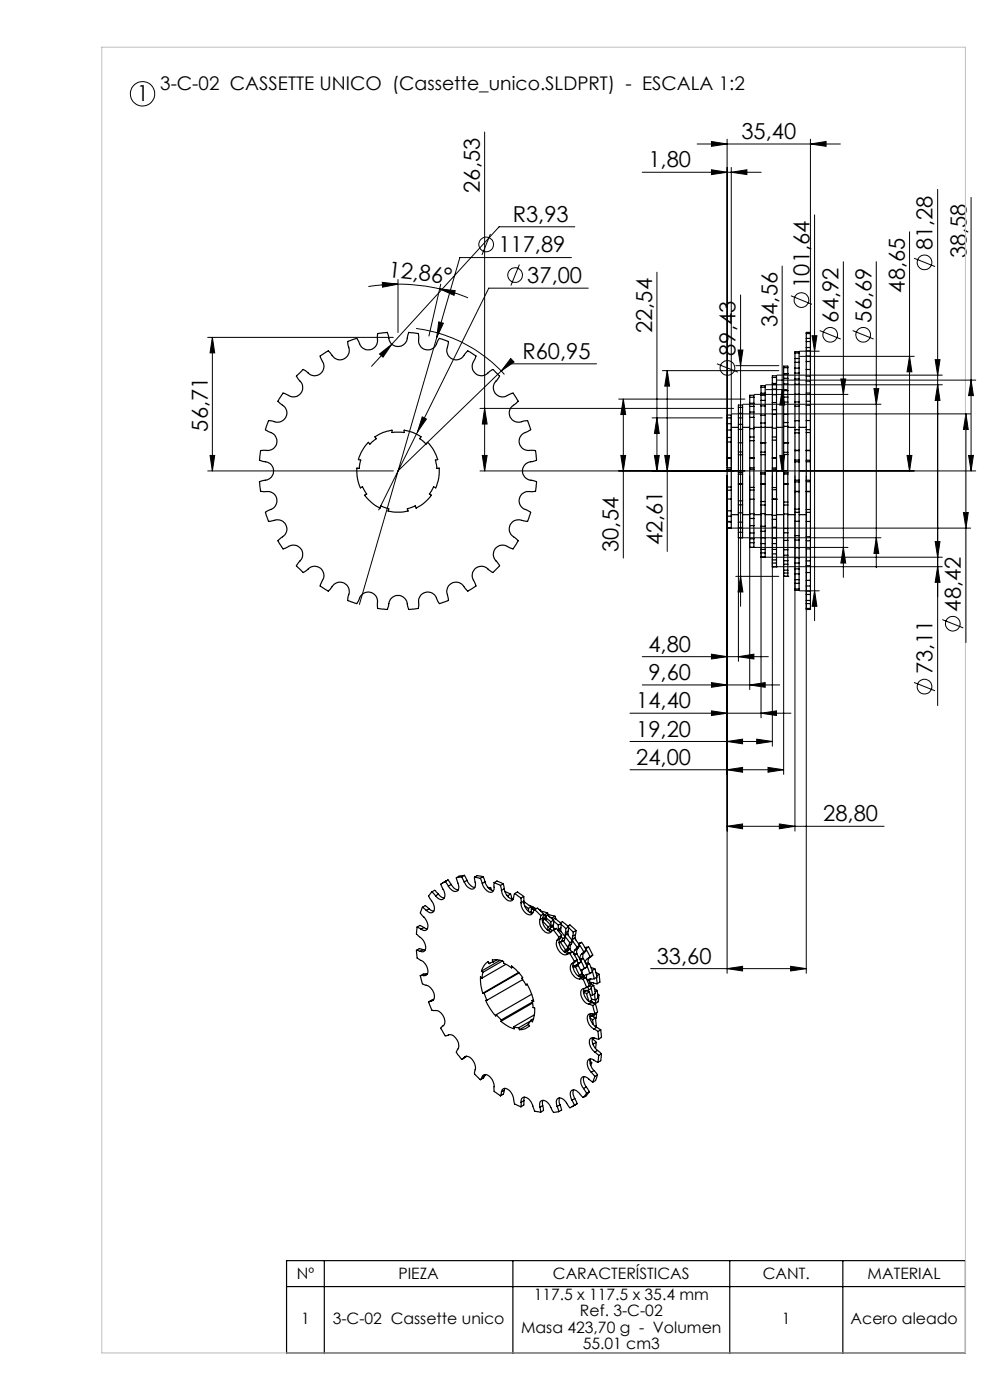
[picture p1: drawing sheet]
<svg xmlns="http://www.w3.org/2000/svg" width="210mm" height="297mm" viewBox="0 0 210 297" stroke-linecap="round" stroke-linejoin="round" font-family="sans-serif">
<g fill="none" stroke="#000" stroke-width=".21">
<path d="M102.8 28v71.9M136.2 36.5h25.3M147.9 30.5h30.4M150.9 30l3.3 .5-3.3 .5zM150.9 36l3.3 .5-3.3 .5zM154.2 29.5v69.4M155.1 36.5l3.3-.5v1zM155.1 35.5v63.4M171.9 30.5l3.3-.5v1zM171.9 29.5v69.4M81.1 59.9l3.3 .4-3.3 .6zM84.4 59.3v11.3"/>
<path d="M104 49.6l-1.8 4.5M110.2 56.1l-1.8 4.5M121.2 54.6h-23.7l-21.3 73.6M121.9 48.1h-16l-27.1 29.6M139.3 57.7v42.2M165.9 56.4v43.5M172.8 45.6v86.1M178.9 55.5v67M185.9 55.5v64.9M192.9 49.2v50.7M193.9 54.8l4.4 1.7M198.9 40.2v109.5"/>
<path d="M206 41.9v58M44.1 71.6h39.3M45 71.6l.5 3.3h-.9zM45 71.6v28.3M80.5 75.1l2.6-2.1-1.9 2.8zM84.4 60.3a42.5 42.5 0 0 1 8.8 1M84.4 60.3l-2.3 .1-4 .4M88.3 69.7a30.6 30.6 0 0 1 18.7 9.7M93.1 68.3l1 .3-1.5 3zM93.2 61.3l3.4 .4-.3 .9zM93.2 61.3l3.8 1 2.3 .9M93.5 60.3l-2.5 11"/>
<path d="M106.3 78.7l-21.9 21.2M108.3 76.1l.7 .7-2.7 1.9zM124.8 61.1h-21.1l-23.4 47.1M126.5 77.2h-18.6l-1.6 1.5M140.5 78.6h24.7M141.5 78.6l.5 3.3h-1zM141.5 78.6v38.4M152.1 77.2l4.4 1.7M156.1 77.6h9.1M156.6 74.3h1l-.5 3.3zM157.1 62.6v66M164.8 79.6h35.1"/>
<path d="M167.8 62.8l4.4 1.8M169.6 74.5h4.2M169.6 75.6h24.3M172.3 71.2h1l-.5 3.3zM173.9 70.1l4.4 1.8M180.9 70.1l4.4 1.8M192.9 75.6l.5 3.3h-1zM198.4 76.3h1l-.5 3.3zM44.1 99.9h39.3M44.6 96.6h.9l-.5 3.3zM89.6 88.4l.9 .5-2 2.7zM101.8 99.9h105.2"/>
<path d="M101.8 86.6h53.8M102.3 96.6h1l-.5 3.3zM102.8 86.6l.5 3.4h-1zM131.2 84.7h26.8M131.7 96.6h1l-.5 3.3zM132.2 84.7l.5 3.2h-1zM132.2 84.7v33.7M138.3 88.6h14.9M138.8 96.6h1l-.5 3.3zM139.3 88.6l.5 3.4h-1zM141 96.6h1l-.5 3.3zM155.2 87.8h50.7"/>
<path d="M157.6 85.8h29.3M160 83.7h19.9M162.4 82.7h4.5M162.4 81.6h37.5M164.8 80.6h42.2M165.4 96.6h1l-.5 3.3zM165.9 82.7l.5 3.2h-1zM178.4 80.4h1l-.5 3.3zM185.4 82.4h1l-.5 3.4zM192.4 96.6h1l-.5 3.3zM198.9 81.6l.5 3.3h-1zM204.9 87.8l.5 3.3h-1z"/>
<path d="M204.9 87.8v48.5M205.5 96.6h1l-.5 3.3zM206 80.6l.5 3.3h-1zM154.2 100.9v105.6M155.2 112h50.7M156.6 100.9v39.4M157.6 114.1h29.3M159 100.9v45.4M160 116.1h19.9M161.4 100.9v51.4M162.4 118.2h37.5M163.8 100.9v57.4"/>
<path d="M166.2 100.9v63.4M168.6 100.9v75.4M171 100.9v105.6M178.9 116.1l.5 3.3h-1zM185.9 114.1l.5 3.3h-1zM198.4 114.9h1l-.5 3.3zM204.4 108.7h1l-.5 3.3zM136.2 139.3h26.8M150.9 138.8l3.3 .5-3.3 .5zM156.1 122.3h9.1M156.6 139.3l3.3-.5v1zM157.1 122.3l.5 3.3h-1z"/>
<path d="M164.8 120.2h35.1M169.6 125.3h4.2M172.8 125.3l.5 3.3h-1zM198.9 120.2l.5 3.3h-1zM199.9 131.4l4.4 1.8M133.6 151.3h34.2M133.6 157.3h30.2M136.2 145.3h29.2M150.9 144.8l3.3 .5-3.3 .5zM150.9 150.8l3.3 .5-3.3 .5zM154.2 157.3l3.3-.5v1zM159 145.3l3.3-.5v1z"/>
<path d="M160.5 156.8l3.3 .5-3.3 .5zM161.4 151.3l3.3-.5v1zM193.9 144.8l4.4 1.7M133.6 163.3h32.6M154.2 163.3l3.3-.5v1zM154.2 175.3l3.3-.5v1zM154.2 175.3h33.3M162.9 162.8l3.3 .5-3.3 .5zM165.3 174.8l3.3 .5-3.3 .5zM138 205.5h33M154.2 205.5l3.3-.5v1zM167.7 205l3.3 .5-3.3 .5z"/>
<circle cx="30.2" cy="19.9" r="2.59"/>
<circle cx="103.1" cy="51.9" r="1.56"/>
<circle cx="109.3" cy="58.4" r="1.56"/>
<circle cx="196.1" cy="55.7" r="1.55"/>
<circle cx="154.3" cy="78.1" r="1.55"/>
<circle cx="170" cy="63.6" r="1.55"/>
<circle cx="176.1" cy="71" r="1.55"/>
<circle cx="183.1" cy="71" r="1.56"/>
<circle cx="202.1" cy="132.3" r="1.55"/>
<circle cx="196.1" cy="145.7" r="1.55"/>
</g>
<g fill="none" stroke="#000" stroke-width=".25">
<path d="M62.9 79.8l1.4-1.4 .8 .5a2.03 2.03 0 0 0 3 .3 2.03 2.03 0 0 0 .1-2.9 .65 .65 0 0 1-.2-.7 .65 .65 0 0 1 .5-.5l.5-.3a.72 .72 0 0 1 .7-.3 .72 .72 0 0 1 .6 .6 2.02 2.02 0 0 0 2.7 1 2.02 2.02 0 0 0 .8-2.8 .7 .7 0 0 1 0-.8 .7 .7 0 0 1 .7-.3l.4-.2a.68 .68 0 0 1 .8-.2 .68 .68 0 0 1 .4 .7 2.03 2.03 0 0 0 2.5 1.7 2.03 2.03 0 0 0 1.4-2.6 .66 .66 0 0 1 .1-.8 .66 .66 0 0 1 .8-.1l1.3-.2 .2 .8a2.04 2.04 0 0 0 2 2.2 2.04 2.04 0 0 0 2.1-2.2 .68 .68 0 0 1 .2-.7 .68 .68 0 0 1 .8 0l.5 .1a.68 .68 0 0 1 .7 .1 .68 .68 0 0 1 .1 .8 2.03 2.03 0 0 0 1.5 2.6 2.03 2.03 0 0 0 2.5-1.7 .66 .66 0 0 1 .4-.7 .66 .66 0 0 1 .7 .2l.5 .2a.67 .67 0 0 1 .7 .3 .67 .67 0 0 1-.1 .8 2.04 2.04 0 0 0 .9 2.8 2.04 2.04 0 0 0 2.8-1.1 .68 .68 0 0 1 .5-.5 .68 .68 0 0 1 .7 .3l.4 .3a.71 .71 0 0 1 .6 .6 .71 .71 0 0 1-.3 .7 2.02 2.02 0 0 0 .4 2.9 2.02 2.02 0 0 0 2.9-.5 .67 .67 0 0 1 .6-.3 .67 .67 0 0 1 .6 .4l.3 .4a.68 .68 0 0 1 .5 .5 .68 .68 0 0 1-.3 .7 2.03 2.03 0 0 0-.5 3 2.03 2.03 0 0 0 3 .2 .67 .67 0 0 1 .7-.3 .67 .67 0 0 1 .5 .6l.2 .5a.72 .72 0 0 1 .3 .7 .72 .72 0 0 1-.6 .6 2.02 2.02 0 0 0-1 2.7 2.02 2.02 0 0 0 2.9 .8l.8-.1 .4 1.2a.68 .68 0 0 1 .2 .7 .68 .68 0 0 1-.6 .5 2.04 2.04 0 0 0-1.7 2.5 2.04 2.04 0 0 0 2.6 1.4 .67 .67 0 0 1 .7 .1 .67 .67 0 0 1 .2 .8v.5a.67 .67 0 0 1 0 .7 .67 .67 0 0 1-.6 .3 2.04 2.04 0 0 0-2.3 2 2.04 2.04 0 0 0 2.3 2 .66 .66 0 0 1 .7 .3 .66 .66 0 0 1-.1 .8l-.1 1.2-.8 .1a2.04 2.04 0 0 0-2.6 1.5 2.04 2.04 0 0 0 1.7 2.5 .68 .68 0 0 1 .6 .4 .68 .68 0 0 1-.2 .7l-.1 .5a.68 .68 0 0 1-.4 .6 .68 .68 0 0 1-.7 0 2.04 2.04 0 0 0-2.9 .9 2.04 2.04 0 0 0 1.1 2.8 .68 .68 0 0 1 .5 .5 .68 .68 0 0 1-.3 .7l-.2 .4a.67 .67 0 0 1-.5 .6 .67 .67 0 0 1-.7-.2 2.03 2.03 0 0 0-3 .2 2.03 2.03 0 0 0 .5 2.9 .67 .67 0 0 1 .3 .7 .67 .67 0 0 1-.5 .6l-.3 .3a.67 .67 0 0 1-.6 .5 .67 .67 0 0 1-.6-.4 2.04 2.04 0 0 0-3-.4 2.04 2.04 0 0 0-.2 3 .65 .65 0 0 1 .2 .7 .65 .65 0 0 1-.6 .4l-.4 .3a.68 .68 0 0 1-.7 .3 .68 .68 0 0 1-.5-.5 2.04 2.04 0 0 0-2.8-1.1 2.04 2.04 0 0 0-.9 2.9 .68 .68 0 0 1 .1 .7 .68 .68 0 0 1-.7 .4l-.5 .1a.72 .72 0 0 1-.8 .1 .72 .72 0 0 1-.4-.7 2.01 2.01 0 0 0-2.5-1.5 2.01 2.01 0 0 0-1.4 2.6v.8l-1.3 .1a.72 .72 0 0 1-.8 0 .72 .72 0 0 1-.3-.8 2.02 2.02 0 0 0-2.1-2.1 2.02 2.02 0 0 0-1.9 2.2 .67 .67 0 0 1-.3 .7 .67 .67 0 0 1-.7 0h-.5a.74 .74 0 0 1-.8-.3 .74 .74 0 0 1-.1-.8 2.01 2.01 0 0 0-1.5-2.5 2.01 2.01 0 0 0-2.4 1.7 .68 .68 0 0 1-.4 .7 .68 .68 0 0 1-.8-.2l-1.2-.4 .1-.8a2.04 2.04 0 0 0-.8-2.9 2.04 2.04 0 0 0-2.8 1.1 .65 .65 0 0 1-.6 .5 .65 .65 0 0 1-.6-.3l-.5-.3a.65 .65 0 0 1-.5-.4 .65 .65 0 0 1 .2-.7 2.01 2.01 0 0 0 0-2.8 2.01 2.01 0 0 0-2.8-.1l-1.1 .8-1.4-1.5 .3-.5a2.08 2.08 0 0 0 .9-2.3 2.08 2.08 0 0 0-1.9-1.6l-.7 .2-.7 .4a.65 .65 0 0 1-.7 .2 .65 .65 0 0 1-.5-.6l-.3-.4a.68 .68 0 0 1-.3-.7 .68 .68 0 0 1 .5-.5 2.04 2.04 0 0 0 1.1-2.8 2.04 2.04 0 0 0-2.8-.9 .67 .67 0 0 1-.8 .1 .67 .67 0 0 1-.3-.7l-.2-.5a.74 .74 0 0 1-.1-.8 .74 .74 0 0 1 .7-.4 2.01 2.01 0 0 0 1.6-2.5 2.01 2.01 0 0 0-2.6-1.4 .68 .68 0 0 1-.7-.1 .68 .68 0 0 1-.2-.7l-.1-.5a.74 .74 0 0 1 .1-.9 .74 .74 0 0 1 .8-.2 2.04 2.04 0 0 0 2-2.2 2.04 2.04 0 0 0-2.3-1.8l-.7-.3 .3-2 .9-.1a2.01 2.01 0 0 0 2.5-1.5 2.01 2.01 0 0 0-1.7-2.4 .68 .68 0 0 1-.6-.5 .68 .68 0 0 1 .1-.7l.2-.4a.7 .7 0 0 1 .3-.7 .7 .7 0 0 1 .8 0 2.03 2.03 0 0 0 2.8-.8 2.03 2.03 0 0 0-1.1-2.8 .68 .68 0 0 1-.5-.6 .68 .68 0 0 1 .3-.6l.3-.5a.71 .71 0 0 1 .6-.6 .71 .71 0 0 1 .7 .3 2.02 2.02 0 0 0 2.9-.3 2.02 2.02 0 0 0-.5-2.9zM166.2 79.3v1M166.2 78v1.3M166.2 78v-.3h.9v.3M166.2 79.3h.9M166.2 79.3h.1M166.2 78h.9M167.1 79.3v1M167.1 78v1.3M167.1 79.3h.1M168.6 79.2v1.2M168.6 78.1v1.1"/>
<path d="M168.6 76.9v1.2M168.6 76.1v.8M168.6 74.9v1.2M168.6 74.9v-.3h.9v.3M168.6 79.2h.9M168.6 78.1h.9M168.6 76.9h.9M168.6 76.1h.9M168.6 74.9h.9M169.5 79.2v1.2M169.5 78.1v1.1M169.5 76.9v1.2"/>
<path d="M169.5 76.1v.8M169.5 74.9v1.2M171 78.4v1.4M171 79.8v1.1M171 76.7v1.7M171 74.4v1.1M171 75.5v1.2M171 73.7v.7M171 72.5v1.2M171 71.8v.7M171 70.8v1M171 70.8v-.3h.9v.3"/>
<path d="M171 79.8h.9M171 78.4h.9M171 76.7h.9M171 74.4h.9M171 75.5h.9M171 73.7h.9M171 72.5h.9M171 71.8h.9M171 70.8h.9M171.9 78.4v1.4M171.9 79.8v1.1M171.9 76.7v1.7"/>
<path d="M171.9 74.4v1.1M171.9 75.5v1.2M171.9 73.7v.7M171.9 72.5v1.2M171.9 71.8v.7M171.9 70.8v1M78.1 93.8l.4 .4 1.3-1.1-.3-.4a8.4 8.4 0 0 1 3.6-1.4v.5h2.6v-.5a8 8 0 0 1 3.6 1.4l-.3 .4 1.4 1.1 .3-.4a8.5 8.5 0 0 1 2.2 3.7l-.5 .1 .3 1.8 .5-.1a8.7 8.7 0 0 1-.8 4.2l-.4-.2-.9 1.5 .4 .3a9.2 9.2 0 0 1-3.2 2.7l-.2-.5-1.7 .6 .2 .5a9.3 9.3 0 0 1-4.3 0l.2-.5-1.7-.6-.2 .5a9.8 9.8 0 0 1-3.3-2.7l.5-.3-.9-1.5-.5 .2a8.7 8.7 0 0 1-.7-4.2l.5 .1 .3-1.8-.5-.1a9 9 0 0 1 2.1-3.7zM154.2 97.2v2M154.2 99.2v.4M154.2 99.6v3.7M154.2 93.8v3.4M154.2 91.2v1.6"/>
<path d="M154.2 92.8v1M154.2 89.9v1.3M154.2 88.6v1.3M154.2 88.6v-.6h.9v.6M154.2 97.2h.9M154.2 99.2h.9M154.2 99.6h.9M154.2 97.2h.1M154.2 93.8h.9M154.2 88.6h.9M154.2 91.2h.9M154.2 92.8h.9"/>
<path d="M154.2 89.9h.9M155.1 97.2v2M155.1 99.2v.4M155.1 99.6v3.7M155.1 93.8v3.4M155.1 91.2v1.6M155.1 92.8v1M155.1 89.9v1.3M155.1 88.6v1.3M155.1 90.7h1.5M155.1 97.2h.1M156.6 95.9v.6"/>
<path d="M156.6 93.9v2M156.6 96.5v3.8M156.6 91.1v2.8M156.6 88.6v1.4M156.6 90v1.1M156.6 87.7v.9M156.6 86.4v1.3M156.6 86.4v-.5h.9v.5M156.6 93.9h.9M156.6 96.5h.9M156.6 95.9h.9M156.6 91.1h.9"/>
<path d="M156.6 88.6h.9M156.6 90h.9M156.6 87.7h.9M156.6 86.4h.9M157.5 95.9v.6M157.5 93.9v2M157.5 96.5v3.8M157.5 91.1v2.8M157.5 88.6v1.4M157.5 90v1.1M157.5 87.7v.9M157.5 86.4v1.3"/>
<path d="M157.5 90.7h1.5M159 97.2v2M159 99.2v.4M159 97.1v.1M159 99.6v3.8M159 93.5v3.6M159 92.7v.8M159 90.9v1.8M159 88.5v2.4M159 87.4v1.1M159 86.2v1.2M159 85.5v.7"/>
<path d="M159 84.3v1.2M159 84.3v-.4h.9v.4M159 97.1h.9M159 97.2h.9M159 99.6h.9M159 92.7h.9M159 99.2h.9M159 84.3h.9M159 93.5h.9M159 90.9h.9M159 88.5h.9M159 87.4h.9"/>
<path d="M159 86.2h.9M159 85.5h.9M159.9 97.2v2M159.9 99.2v.4M159.9 97.1v.1M159.9 99.6v3.8M159.9 93.5v3.6M159.9 92.7v.8M159.9 90.9v1.8M159.9 88.5v2.4M159.9 87.4v1.1M159.9 86.2v1.2"/>
<path d="M159.9 85.5v.7M159.9 84.3v1.2M159.9 90.7h3.9M161.4 93.9v2M161.4 95.9v.5M161.4 93.9h.1M161.4 96.4v3.9M161.4 89.7v4.2M161.4 88.1v1.6M161.4 86.1v2M161.4 83.9v1M161.4 84.9v1.2"/>
<path d="M161.4 83.4v.5M161.4 82.2v1.2M161.4 82.2v-.4h.9v.4M161.4 93.9h.9M161.4 83.4h.9M161.4 95.9h.9M161.4 96.4h.9M161.4 88.1h.9M161.4 89.7h.9M161.4 86.1h.9M161.4 83.9h.9M161.4 84.9h.9"/>
<path d="M161.4 82.2h.9M162.3 93.9v2M162.3 95.9v.5M162.3 93.9h.1M162.3 96.4v3.9M162.3 89.7v4.2M162.3 88.1v1.6M162.3 86.1v2M162.3 83.9v1M162.3 84.9v1.2M162.3 83.4v.5M162.3 82.2v1.2"/>
<path d="M163.8 97.2v2.1M163.8 99.3v.3M163.8 97.1v.1M163.8 99.6v3.8M163.8 92.7v.7M163.8 90.8v1.9M163.8 93.4v3.7M163.8 87.9v2.9M163.8 85.4v1.5M163.8 86.9v1M163.8 83.7v1.7M163.8 82.5v1.2"/>
<path d="M163.8 81.6v.9M163.8 80.1v1.2M163.8 80.1v-.4h.9v.4M163.8 97.1h.9M163.8 99.3h.9M163.8 97.2h.9M163.8 99.6h.9M163.8 93.4h.9M163.8 92.7h.9M163.8 90.8h.9M163.8 87.9h.9M163.8 85.4h.9"/>
<path d="M163.8 86.9h.9M163.8 83.7h.9M163.8 82.5h.9M163.8 81.6h.9M163.8 81.3h.9M163.8 81.3v.3M163.8 80.1h.9M164.7 97.2v2.1M164.7 99.3v.3M164.7 97.1v.1M164.7 99.6v3.8M164.7 92.7v.7"/>
<path d="M164.7 90.8v1.9M164.7 93.4v3.7M164.7 87.9v2.9M164.7 85.4v1.5M164.7 86.9v1M164.7 83.7v1.7M164.7 82.5v1.2M164.7 81.6v.9M164.7 80.1v1.2M164.7 90.7h1.5M164.7 81.3v.3M166.2 93.9v2.1"/>
<path d="M166.2 96v.4M166.2 93.9h.1M166.2 96.4v3.9M166.2 90.4v3.5M166.2 87.9v1.7M166.2 89.6v.8M166.2 85.3v2.6M166.2 84.2v1.1M166.2 82.9v1.3M166.2 81.5v1.4M166.2 80.3v1.2M166.2 93.9h.9"/>
<path d="M166.2 96h.9M166.2 96.4h.9M166.2 85.3h.9M166.2 90.4h.9M166.2 89.6h.9M166.2 87.9h.9M166.2 84.2h.9M166.2 82.9h.9M166.2 81.5h.9M166.2 80.3h.9M167.1 93.9v2.1M167.1 96v.4"/>
<path d="M167.1 93.9h.1M167.1 96.4v3.9M167.1 90.4v3.5M167.1 87.9v1.7M167.1 89.6v.8M167.1 85.3v2.6M167.1 84.2v1.1M167.1 82.9v1.3M167.1 81.5v1.4M167.1 80.3v1.2M167.1 90.7h1.5M168.6 97.6v.4"/>
<path d="M168.6 95.6v2M168.6 95.5v.1M168.6 98v3.9M168.6 89.2v2M168.6 91.2v.6M168.6 91.8v3.7M168.6 86.2v3M168.6 83.6v1.7M168.6 85.3v.9M168.6 81.5v2.1M168.6 80.4v1.1M168.6 95.5h.9"/>
<path d="M168.6 98h.9M168.6 97.6h.9M168.6 95.6h.9M168.6 91.2h.9M168.6 89.2h.9M168.6 91.8h.9M168.6 86.2h.9M168.6 85.3h.9M168.6 83.6h.9M168.6 81.5h.9M168.6 80.4h.9M169.5 97.6v.4"/>
<path d="M169.5 95.6v2M169.5 95.5v.1M169.5 98v3.9M169.5 89.2v2M169.5 91.2v.6M169.5 91.8v3.7M169.5 86.2v3M169.5 83.6v1.7M169.5 85.3v.9M169.5 81.5v2.1M169.5 80.4v1.1M169.5 90.7h1.5"/>
<path d="M171 97.6v.4M171 95.6v2M171 95.5v.1M171 91.2v.6M171 89.2v2M171 98v3.9M171 91.8v3.7M171 86v3.2M171 85.1v.9M171 83.4v1.7M171 80.9v2.5M171 95.5h.9"/>
<path d="M171 98h.9M171 97.6h.9M171 95.6h.9M171 91.8h.9M171 91.2h.9M171 89.2h.9M171 86h.9M171 85.1h.9M171 83.4h.9M171 80.9h.9M171.9 97.6v.4M171.9 95.6v2"/>
<path d="M171.9 95.5v.1M171.9 91.2v.6M171.9 89.2v2M171.9 98v3.9M171.9 91.8v3.7M171.9 86v3.2M171.9 85.1v.9M171.9 83.4v1.7M171.9 80.9v2.5M154.2 104v1.9M154.2 103.3v.7M154.2 105.9v2.5"/>
<path d="M154.2 108.4v1.1M154.2 109.5v1.1M154.2 110.7v1.3M154.2 112h.9M154.2 110.6h.9M154.2 110.6v.1M154.2 105.9h.9M154.2 104h.9M154.2 103.3h.9M154.2 108.4h.9M154.2 109.5h.9M154.2 110.7h.9"/>
<path d="M155.1 104v1.9M155.1 103.3v.7M155.1 105.9v2.5M155.1 108.4v1.1M155.1 109.5v1.1M155.1 110.7v1.3M155.1 109.2h1.5M155.1 110.6v.1M156.6 100.3v.3M156.6 100.6v2.1M156.6 102.7h.1M156.6 102.7v3.6"/>
<path d="M156.6 107.1v1.7M156.6 106.3v.8M156.6 108.8v2M156.6 112v.9M156.6 110.8v1.2M156.6 112.9v1.1M156.6 102.7h.9M156.6 114h.9M156.6 100.3h.9M156.6 100.6h.9M156.6 107.1h.9M156.6 106.3h.9"/>
<path d="M156.6 108.8h.9M156.6 110.8h.9M156.6 112.9h.9M156.6 112h.9M156.6 114v.1M157.5 100.3v.3M157.5 100.6v2.1M157.5 102.7h.1M157.5 102.7v3.6M157.5 107.1v1.7M157.5 106.3v.8M157.5 108.8v2"/>
<path d="M157.5 112v.9M157.5 110.8v1.2M157.5 112.9v1.1M157.5 109.2h1.5M157.5 114v.1M159 104v1.9M159 103.4v.6M159 105.9v3.1M159 109v1M159 110v1.5M159 111.5v1.6M159 113.1v1.2"/>
<path d="M159 114.3v.8M159 115.1v1M159 116.1h.1M159 105.9h.9M159 116.1h.9M159 109h.9M159 103.4h.9M159 104h.9M159 110h.9M159 111.5h.9M159 113.1h.9M159 114.3h.9"/>
<path d="M159 115.1h.9M159.9 104v1.9M159.9 103.4v.6M159.9 105.9v3.1M159.9 109v1M159.9 110v1.5M159.9 111.5v1.6M159.9 113.1v1.2M159.9 114.3v.8M159.9 115.1v1M159.9 116.1h.1M159.9 109.2h1.5"/>
<path d="M161.4 100.3v.3M161.4 100.6v2M161.4 102.6v.1M161.4 102.7v3.7M161.4 106.4v.7M161.4 107.1v1.9M161.4 109v2.7M161.4 112.7v1.4M161.4 111.7v1M161.4 114.1v1.2M161.4 116.6v.7M161.4 115.3v1.3"/>
<path d="M161.4 117.3v.9M161.4 118.2h.9M161.4 102.7h.9M161.4 114.1h.9M161.4 100.3h.9M161.4 100.6h.9M161.4 102.6h.9M161.4 107.1h.9M161.4 106.4h.9M161.4 109h.9M161.4 111.7h.9M161.4 115.3h.9"/>
<path d="M161.4 116.6h.9M161.4 112.7h.9M161.4 117.3h.9M162.3 100.3v.3M162.3 100.6v2M162.3 102.6v.1M162.3 102.7v3.7M162.3 106.4v.7M162.3 107.1v1.9M162.3 109v2.7M162.3 112.7v1.4M162.3 111.7v1"/>
<path d="M162.3 114.1v1.2M162.3 116.6v.7M162.3 115.3v1.3M162.3 117.3v.9M162.3 109.2h1.5M163.8 103.4v.5M163.8 103.9v2M163.8 105.9h.1M163.8 105.9v3.4M163.8 109.3v.9M163.8 110.2v1.7M163.8 111.9v2.3"/>
<path d="M163.8 115.3v1.3M163.8 114.2v1.1M163.8 116.6v.9M163.8 118.8v.6M163.8 117.5v1.3M163.8 119.4v.8M163.8 105.9h.9M163.8 103.4h.9M163.8 103.9h.9M163.8 109.3h.9M163.8 110.2h.9M163.8 111.9h.9"/>
<path d="M163.8 119.4h.9M163.8 114.2h.9M163.8 115.3h.9M163.8 116.6h.9M163.8 117.5h.9M163.8 118.8h.9M164.7 103.4v.5M164.7 103.9v2M164.7 105.9h.1M164.7 105.9v3.4M164.7 109.3v.9M164.7 110.2v1.7"/>
<path d="M164.7 111.9v2.3M164.7 115.3v1.3M164.7 114.2v1.1M164.7 116.6v.9M164.7 118.8v.6M164.7 117.5v1.3M164.7 119.4v.8M164.7 109.2h1.5M166.2 100.3v.3M166.2 100.6v2M166.2 102.6v.1M166.2 106.5v.6"/>
<path d="M166.2 107.1v1.9M166.2 102.7v3.8M166.2 109v3.1M166.2 113v1.6M166.2 112.1v.9M166.2 114.6v2M166.2 116.6v1.2M166.2 117.8v1.2M166.2 119v.7M166.2 119.7v1.3M166.2 102.7h.9M166.2 100.3h.9"/>
<path d="M166.2 100.6h.9M166.2 102.6h.9M166.2 106.5h.9M166.2 107.1h.9M166.2 109h.9M166.2 112.1h.9M166.2 113h.9M166.2 114.6h.9M166.2 116.6h.9M166.2 117.8h.9M166.2 119h.9M166.2 119.7h.9"/>
<path d="M167.1 100.3v.3M167.1 100.6v2M167.1 102.6v.1M167.1 106.5v.6M167.1 107.1v1.9M167.1 102.7v3.8M167.1 109v3.1M167.1 113v1.6M167.1 112.1v.9M167.1 114.6v2M167.1 116.6v1.2M167.1 117.8v1.2"/>
<path d="M167.1 119v.7M167.1 119.7v1.3M167.1 109.2h1.5M168.6 102.2v2M168.6 101.9v.3M168.6 104.2v.1M168.6 108v.7M168.6 108.7v1.9M168.6 104.3v3.7M168.6 110.6v3M168.6 113.6v1M168.6 114.6v1.6"/>
<path d="M168.6 116.2v2.1M168.6 118.3v1.1M168.6 119.4v1.3M168.6 104.3h.9M168.6 104.2h.9M168.6 101.9h.9M168.6 108.7h.9M168.6 102.2h.9M168.6 108h.9M168.6 110.6h.9M168.6 113.6h.9M168.6 114.6h.9"/>
<path d="M168.6 116.2h.9M168.6 118.3h.9M168.6 119.4h.9M169.5 102.2v2M169.5 101.9v.3M169.5 104.2v.1M169.5 108v.7M169.5 108.7v1.9M169.5 104.3v3.7M169.5 110.6v3M169.5 113.6v1M169.5 114.6v1.6"/>
<path d="M169.5 116.2v2.1M169.5 118.3v1.1M169.5 119.4v1.3M169.5 109.2h1.5M171 102.2v2M171 101.9v.3M171 104.2v.1M171 108.7v1.9M171 108.1v.6M171 104.3v3.8M171 110.6v3.3M171 113.9v.8"/>
<path d="M171 114.7v1.7M171 116.4v2.6M171 119v1M171 104.3h.9M171 102.2h.9M171 104.2h.9M171 101.9h.9M171 108.7h.9M171 110.6h.9M171 108.1h.9M171 113.9h.9M171 114.7h.9"/>
<path d="M171 116.4h.9M171 119h.9M171.9 102.2v2M171.9 101.9v.3M171.9 104.2v.1M171.9 108.7v1.9M171.9 108.1v.6M171.9 104.3v3.8M171.9 110.6v3.3M171.9 113.9v.8M171.9 114.7v1.7M171.9 116.4v2.6"/>
<path d="M171.9 119v1M163.8 120.2h.1M163.8 120.2h.9M164.7 120.2h.1M166.2 121v.6M166.2 121.6v.7M166.2 122.3h.1M166.2 122.3h.9M166.2 121.6h.9M166.2 121h.9M167.1 121v.6M167.1 121.6v.7"/>
<path d="M167.1 122.3h.1M168.6 120.7v1M168.6 121.7v1.3M168.6 123v.8M168.6 123.8v1.2M168.6 125v.2h.9v-.2M168.6 120.7h.9M168.6 121.7h.9M168.6 123h.9M168.6 123.8h.9M168.6 125h.9M169.5 120.7v1"/>
<path d="M169.5 121.7v1.3M169.5 123v.8M169.5 123.8v1.2M171 120v1.5M171 121.5v1.6M171 124.3v1.1M171 123.1v1.2M171 125.4v.7M171 127.4v.7M171 126.1v1.3M171 128.1v1M171 129.1v.2h.9v-.2"/>
<path d="M171 120h.9M171 121.5h.9M171 123.1h.9M171 125.4h.9M171 124.3h.9M171 126.1h.9M171 128.1h.9M171 127.4h.9M171 129.1h.9M171.9 120v1.5M171.9 121.5v1.6M171.9 124.3v1.1"/>
<path d="M171.9 123.1v1.2M171.9 125.4v.7M171.9 127.4v.7M171.9 126.1v1.3M171.9 128.1v1M88.5 196.7v.1a1.53 1.53 0 0 0 .9 2.2 2.19 2.19 0 0 1 .6 2.8h-.9M88.5 196.7l.8 .4M88.5 196.7l.6-.4 .8 .5M89.6 192.5l-.2 .4a1.06 1.06 0 0 0 .5 1.7 2.14 2.14 0 0 1 .5 2.7l-.4 .1-.7-.3M89.6 192.5l.8 .6M89.6 192.5l.6-.4 .8 .7M89.9 196.8l.7 .3"/>
<path d="M89.9 196.8l-.6 .3M91 192.8l1 .5M91 192.8l-.6 .3M91.6 189.2l-.3 .3a.69 .69 0 0 0-.1 1.1l.2 .3a2.34 2.34 0 0 1 .5 2.6l-.4 .1h-.4l-.7-.5M91.6 189.2l.8 .8M91.6 189.2l.6-.3 .8 .8M93 189.7l.7 .6 .5 .2M93 189.7l-.6 .3M94.4 187l-.3 .2a.51 .51 0 0 0-.5 .3 .51 .51 0 0 0 .1 .6l.1 .1a2.26 2.26 0 0 1 .3 2.5 1.24 1.24 0 0 1-1.7-.7M94.4 187l.7 1M95 186.7l.7 .9M95 186.7l-1.1 .6"/>
<path d="M95 186.7l-.6 .3M95.7 187.6l.6 .8 .9 .4M95.7 187.6l-.6 .4M96.8 186.2l.2 .8a1.46 1.46 0 0 1-.2 2.1 1.74 1.74 0 0 1-1.7-1.1M97.9 186.1l-1.1 .1M97.9 186.1l.6 1M98.5 185.7l.6 1.1M98.5 185.7l-1.1 .2-.6 .3M98.5 185.7l-.6 .4M99.1 186.8a2.36 2.36 0 0 0 1.6 1.5M99.1 186.8l-.6 .3M100.6 186.1l.1 .7a1.45 1.45 0 0 1-.4 1.8 2.04 2.04 0 0 1-1.8-1.5"/>
<path d="M100.6 186.1l1.3 .2M101.9 186.3l.4 1.1M102.5 186l.4 1.1M102.5 186l-1.3-.2-.6 .3M102.5 186l-.6 .3M102.9 187.1a2.39 2.39 0 0 0 1.8 1.8M102.9 187.1l-.6 .3M103.5 188.2l.6 .1M104.1 188.3l.2 .6M104.1 188.3l-.3 .2M104.8 187.3v.5a.95 .95 0 0 1-.2 1.2 .95 .95 0 0 1-1.3 0l-.6-.7-.4-.9M104.8 187.3l1.4 .6"/>
<path d="M104.8 187.3l.6-.4 1.4 .6M106.2 187.9l.2 1M106.4 188.9a2.52 2.52 0 0 0 1.9 2.2 1.05 1.05 0 0 0 .7-1.1l.1-.4M106.8 187.5l.2 1.1M106.8 187.5l-.6 .4M107 188.6a2.58 2.58 0 0 0 1.8 2.2M107 188.6l-.6 .3M107.1 189.2l1.2 .5M107.5 189.9l.2 .1M107.7 190l.1 .3M108.3 189.7l.2 1M108.3 189.7l-.6 .3"/>
<path d="M108.5 190.6l.4 .1M108.5 190.7h.1M109.1 189.6l1.4 .9M109.1 189.6l.6-.4 1.4 1M110.5 190.5v1M110.5 191.5a2.37 2.37 0 0 0 2.1 2.6l.8-1.1M111.1 190.2v1M111.1 190.2l-.6 .3M111.1 191.2a2.55 2.55 0 0 0 1.9 2.5M111.1 191.6l.2-.2 1.4 1M111.1 191.2l-.6 .3M111.3 192.1l.8 .6"/>
<path d="M112.1 192.7v.7M112.3 192.1l.7 .3M112.7 193.4l.3 .3M112.7 193.4v.3M112.7 192.4v1M112.7 192.4l-.6 .3M112.7 193.4l-.3 .2M112.7 193l.2-.1 .4 .2M113 192.4l.2 .6M113 192.4l-.3 .2M113.1 192.7l.2-.1 .5 .2M113.4 193l1.3 1.2"/>
<path d="M113.4 193l.6-.4 1.3 1.3M114.3 192.9l.3 .1M114.5 195.1a2.38 2.38 0 0 0 2 2.8l.9-.6M114.6 193l.1 .2M114.6 193l-.1 .1M114.7 194.2l-.2 .9M114.8 193.4l1.4 .3M115 195.3l.6-.3 1.2 1.3M115.1 195.4l1.1 1.2M115.1 194.8a2.49 2.49 0 0 0 1.8 2.8M115.1 194.8l-.6 .3M115.1 194.8l.2 .1"/>
<path d="M115.3 194.9v.3M115.3 193.9l-.2 .9M115.3 194.1l.6 .4M115.3 193.9l.3 .1M115.3 193.9l-.6 .3M115.6 194l.1 .4 .4-.2 1.3 1M115.9 194.8l.9 .7M115.9 194.5v.8M115.9 194.5l-.6 .4M116.2 193.7l.2 .6M116.2 193.7l-.6 .3M116.2 196.6l-.1 .7"/>
<path d="M116.3 194.1l1.4 .3M116.6 197.1v.5M116.6 197.1l-.4 .3M116.7 194.6l.4 .1M116.7 197l.4 .5M116.7 196.8l.5-.2 .5 .5M116.8 196.6v.2M116.8 196.3l-.2 .8M116.8 195.5v.8M116.8 196.3l-.6 .3M117.1 194.7l.2 .4 .4-.3 1.3 1.1M117.4 197.3l1.1 1.5"/>
<path d="M117.4 196.2v.6M117.4 196.2l-.6 .3M117.4 195.4l1 .8M117.4 195.2v1M117.4 195.2l-.6 .3M117.7 194.4l.2 .6M117.7 194.4l-.6 .3M118 197l1.1 1.4M118 197l-.7 .4M118 197l-.6 .3M118.2 199.5a2.37 2.37 0 0 0 1.8 3.1l.2-.1M118.4 197.2v.2"/>
<path d="M118.4 197.5l.3-.2 1.2 1.5M118.4 196.2v1M118.5 198.8l-.3 .7M118.8 199.1a2.35 2.35 0 0 0 1.8 3.1l.2-.1M118.8 199.1l-.6 .4M118.9 195.8l.4-.3 1.3 1.1M118.9 199.9l1 1.6M119 196.8v.8M119 196.8l-.6 .4M119 198.7l.3 .4M119 196.1l1 .9M119 195.9v.9"/>
<path d="M119 195.9l-.6 .3M119.1 198.4l-.3 .7M119.1 198.4l-.6 .4M119.3 199.1l-.1 .6M119.5 199.6l-.9 .4 .3-.1M119.5 199.6l1 1.5M119.5 199.6l-.6 .3M119.7 199.5l-.1 .2M119.7 199.5l-.2 .1M119.7 198.5l1.2 1.5M119.9 198.8l-.2 .7M119.9 197.9v.5"/>
<path d="M119.9 198.8l-.6 .3M120 197l-.1 .9M120.3 198.2l1.2 1.4M120.3 198.2l-.6 .3M120.4 196.5l.5-.3 1.3 1.2M120.5 197.6l.1 .9M120.5 197.6l-.6 .3M120.6 196.8l1 .9M120.6 196.6l-.1 1M120.6 196.6l-.6 .4M120.9 200l-.4 .7M121.3 199.4l1.1 1.5"/>
<path d="M121.5 199.6l-.4 .7M121.5 198.6l-.1 .6M121.5 199.6l-.6 .4M121.6 197.7l-.1 .9M121.8 199l1.1 1.6M121.8 199l-.5 .4M122.1 198.3v1.1M122.1 198.3l-.6 .3M122.2 197.4l-.1 .9M122.2 197.4l-.6 .3M123.4 199.9l1 1.6M123.4 199.9l-.7 .3"/>
<path d="M123.4 199.9l-.6 .4M88.3 201.6l.1 .6a1.29 1.29 0 0 0 .5 1.3 2.62 2.62 0 0 1 1.7 3.2l-.3 .2-.4 .1M88.3 201.6l.8 .2M89.1 207l.2 .6a1.26 1.26 0 0 0 .7 1.3 2.43 2.43 0 0 1 2 3.1l-.5 .3M89.7 201.5l.5 .1M89.7 201.5l-.8-.2-.6 .3M89.7 201.5l-.6 .3M89.9 207h-.8M90.5 206.6h-.7l-.7 .4M90.5 206.6l-.6 .4M90.5 206.6l.1 .1M91.5 212.3a.43 .43 0 0 0-.5 .5l.2 .5a1.16 1.16 0 0 0 .8 1.1 2.22 2.22 0 0 1 2.2 3.1l-.4 .2a.58 .58 0 0 0 0 1l.3 .4a.6 .6 0 0 0 .4 .6 .6 .6 0 0 0 .6-.1 2.1 2.1 0 0 1 2.2 2v.6l-.3 .5a.74 .74 0 0 0 .2 1.1l.6 .8a.43 .43 0 0 0 .7-.3"/>
<path d="M92 212.1l-.5 .2M92 212l-.9 .5M102.1 206l.3 .3M102.2 207.5l-.3-.3a9.4 9.4 0 0 0 .5 3.5M102.4 206.3l-.2 1.2M102.7 210.7l.6 1.5M102.7 210.7h-.3M103.3 212.2h-.3a12.2 12.2 0 0 0 2.2 3.3l.1-.2M103.8 204.4l-.3-.4a3.4 3.4 0 0 0-1.4 2M103.9 204.3l-.1 .1M104.6 204.1l-.2-.4a4 4 0 0 1 2.4 .3v.3l1.7 1M104.6 204.1l-.8 .3"/>
<path d="M105.3 215.3l1.1 1.1M105.4 203.6l-.8 .5M106.1 203.7l-4 2.3M106.3 216.7a7.8 7.8 0 0 0 2.8 1.6l-.2-.5M106.4 216.4l-.1 .3M106.6 203.9l-4.2 2.4M107.3 204.6l-5.1 2.9M108.5 205.3v-.4l1.6 1.4 .8 1.1-.2 .1 .9 1.4M108.8 205.2l-.3 .1M108.9 217.8l1.2 .2M110 206.3l-7.6 4.4M110.1 218l.1 .4"/>
<path d="M110.1 206.4l-7.4 4.3M110.9 207.8l-7.6 4.4M111.6 208.9l.2-.1 1 2.2 .4 1.4-.3-.1M111.8 208.8l-.2 .1M112.1 217.3l-1.9 1.1M112.5 216.6l-2.4 1.4M112.6 216.4l-.6 .8 .3 .4a2.69 2.69 0 0 1-2.1 .8M112.8 210.9l-7.5 4.4M112.9 212.3l.2 1.4 .3 .2a7 7 0 0 1-.5 2.9l-.3-.4M112.9 212.6l-6.5 3.8M113 212.8l-6.7 3.9M113.1 212.1l-.2 .2"/>
<path d="M113.2 216.1l-.6 .3M113.3 215.3l-4.4 2.5M119.9 201.5l-.2 .4M120.1 201.8l-.2 .3M120.1 201.8l-.4 .2M120.3 201.7l-.2 .1M120.3 201.7l.3 .5M120.3 201.5h.1M120.5 201.1l-.4 .7M120.5 200.7l-.1 .2M120.5 201.1l-.6 .4M120.8 202.1l-.6 .4"/>
<path d="M120.9 202.3l-.7 .2M120.9 202.3l.9 1.6M120.9 201.4l.4 .6M120.9 201.4l-.7 .2M120.9 201.4l-.6 .3M121.1 200.3l-.2 .7 .1 .5M121.1 200.3l-.6 .4M121.3 204.4a2.12 2.12 0 0 0 1 3.1l.6 .2M121.5 202l.9 1.6M121.5 202l-.7 .1M121.5 202l-.6 .3M121.6 205.2h.5"/>
<path d="M121.8 203.9l-.5 .5M121.9 204.1a2 2 0 0 0 .5 2.7l.4 .4 .7 .1M121.9 204.9h-.4M121.9 204.1l-.6 .3M121.9 204.9l-.3 .2M122 201.5l-.3 .8M122.1 205.2l.8 1.7M122.3 203.7l.4 .7M122.3 202.3l1 1.7M122.3 202.3l-.5 .1M122.3 202.3l-.4 .3M122.4 200.9l-.4 .6"/>
<path d="M122.4 203.6l-.5 .5M122.4 203.6l-.6 .3M122.6 201.2l-.3 .6 .1 .5M122.6 201.2l-.6 .3M122.6 204.5l-.2 .3M122.7 204.8l.8 1.7M122.7 204.8l-.8 .1M122.7 204.4l-.6 .4M122.7 204.8l-.6 .4M122.7 207.1l.5 .1M122.8 200.3h.1M122.8 200.3l1 1.6"/>
<path d="M122.9 206.9l-.2 .1M122.9 207.7h.8M122.9 200.6l-.3 .6M122.9 200.6l-.5 .3M123.1 203.7h.1M123.2 203.7l.8 1.7M123.2 207.2l.1 .1M123.2 206.8l.6 .1M123.3 204l-1.1 .7M123.3 204l-.6 .4M123.3 202.4l-.3 1M123.5 206.5l-.8 .5"/>
<path d="M123.5 206.5v.3M123.5 206.5l-.6 .4M123.5 207.3l.8 .1M123.5 207.3l-.6 .4M123.6 205.7l-.2 .7M123.7 207.7l.7 1.7M123.8 203.3l.8 1.8M123.8 203.3l-.9 .1M123.8 203.3l-.6 .4M123.8 210.6l.6 .2M123.8 210.1l.4 .1M123.8 206.9l.2 .4"/>
<path d="M123.8 201.9l-.5 .5M123.8 206.9l-.6 .3M123.9 209.7a2.47 2.47 0 0 0 1.6 3M123.9 202.1l-.2 .3v.9M123.9 202.1l-.6 .3M124 205.4l-.8 .4M124.1 210.1v.1M124.2 210.2l.8 .2M124.2 210.2l-.4 .2M124.2 204.3h.1M124.2 201.3h.1M124.2 204.3l.8 .1"/>
<path d="M124.2 201.3l1 1.6M124.2 204.3v.1M124.3 207.4l.7 1.7M124.3 207.4l-.6 .3M124.4 201.5l-.5 .6M124.4 201.5l-.6 .4M124.4 209.4l-.4 .3a.97 .97 0 0 0-.8 1.4 2.59 2.59 0 0 0 1.7 1.9M124.4 210.8l.5 1.6M124.4 204.8l.7 1.7M124.4 204.7v.1M124.5 206.7l-.1 .4a.55 .55 0 0 0 .6 .8M124.6 205.1l-.9 .5"/>
<path d="M124.6 205.1l-.6 .3M124.7 209.3l.2 .7M124.8 200.9l.9 1.7M124.8 200.9l-.7 .1M124.8 200.9l-.6 .4M124.9 213l.8 .3M124.9 210l-.9 .1M125 207.9l.5 1.8-.6 .3M125 207.9l-.4 .2M125 210.4l.5 1.8-.5 .3M125 210.4l-.6 .4M125 209.1l-.7 .4"/>
<path d="M125 204.4l.7 1.8M125 203.1l-.2 .4v.9M125 209.1l-.6 .3M125 204.4l-.6 .4M125.1 206.5l-.8 .3-.4 .3M125.1 208.5l.3-.1 1.2 .3M125.2 216l.5 .3M125.2 215.3l.2 .2M125.2 202.9l-.4 .3a1 1 0 0 0-.6 1M125.2 211.1h.5M125.2 208.7l.7 .4M125.2 207.7l-.1 .7"/>
<path d="M125.3 215a2.58 2.58 0 0 0 1.3 2.9M125.3 215.4l.5 .1M125.3 212.3l.3 .2M125.4 205.3l.8 .3M125.4 209.7l.3 1.4M125.4 215.5l.9 .5M125.4 211.9l.8 .2M125.4 215.5l-.3 .1M125.5 212.7l.8 .3M125.5 208.4l-.1 .4M125.5 212.7l-.6 .3M125.6 212.5v.2"/>
<path d="M125.6 212.5l.7 .4M125.6 212.5l-.3 .2M125.7 206.2l-.6 .3M125.7 216.3l.1 1M125.7 206.2l.3 1.4M125.7 206.2h.1M125.7 213.3l.5 1.7M125.7 215.1l.1 .4M125.7 202.6l-1 .7M125.7 202.6l-.5 .3M125.9 212.7v.1M125.9 215.4v.3"/>
<path d="M125.9 209.1l.4 1.6-.6 .4M125.9 209.1l-.5 .3M126 218.3l.8 .5M126 207.6l-.9 .1-.4 .2M126.1 209.8l.6 .3M126.1 210.9l.1 1.2M126.2 215l-.5 .1a.89 .89 0 0 0-1 .2 .89 .89 0 0 0-.1 1 2.72 2.72 0 0 0 1.4 2M126.2 212.9h-.1M126.2 205.6l.4 1.7-.6 .3M126.2 205.6l-.6 .3M126.3 216l.2 1.6-.2 .2M126.3 216l-.6 .3"/>
<path d="M126.3 213l.5 1.7-.6 .3M126.3 213l-.6 .3M126.3 214.9v.3l-.5 .3M126.4 212l-.1 .9M126.4 206.3l.7 .4M126.5 207.4l.1 1.3M126.6 217.9l.8 .6M126.6 214.8l-.1 1.2h-.2M126.6 217.9l-.6 .4M126.7 210.1l.1 1.7-.6 .3M126.7 210.1l-.5 .3M126.8 210.8l.2 .3"/>
<path d="M126.8 218.8l.2 1.6M127 211.1l-.1 1.4-.6 .4M127 211.1l-.2 .1M127.1 206.7l.1 1.6-.6 .4M127.1 206.7l-.5 .3M127.4 218.5l.2 1.6-.6 .3M127.4 218.5l-.6 .3M98.5 224.3a1.23 1.23 0 0 1 1.8 .7 3.7 3.7 0 0 1 .3 2.8l1.3 1.3M98.9 224.1l-.4 .2M99 224.1l-.9 .6M102.3 228.4a.86 .86 0 0 1 1.5-.1 4 4 0 0 1 1 3.2l1.4 1M102.3 228.4l-.4 .7"/>
<path d="M102.9 228.1l-.4 .6-.6 .4M102.9 228.1l-.6 .3M102.9 228v.1M106.4 231.6a.84 .84 0 0 1 .6-.7 .84 .84 0 0 1 .9 .3 5.2 5.2 0 0 1 1.2 3l1.4 .6M106.4 231.6l-.2 .9M107 231.3l-.2 .8-.6 .4M107 231.3l-.6 .3M107.1 230.9l-.1 .4M110.5 233.9a.86 .86 0 0 1 .4-1.1 .86 .86 0 0 1 1.1 .2 5.8 5.8 0 0 1 1.3 2.6l.1 .1 1.3 .2M110.5 233.9v.9M111.1 233.5v1l-.6 .3M111.1 233.5l-.6 .4"/>
<path d="M111.2 232.8l-.1 .7M114.5 234.9l.2 1M114.5 234.9a.9 .9 0 0 1 0-1 .9 .9 0 0 1 .9-.4 3.9 3.9 0 0 1 1.8 2.2l.2 .3 1.1-.2M115.1 234.6l.2 1-.6 .3M115.1 234.6l-.6 .3M115.2 233.4l-.2 .6 .1 .6M118.2 234.7l.3 1.1M118.7 232.9l-.1 .9 .2 .6M118.8 234.4l.3 1.1-.6 .3M118.8 234.4l-.6 .3M121.3 233.4l.5 1.1M121.7 231.2l-.1 1 .3 .8"/>
<path d="M121.8 234.5l-.3 .2a.55 .55 0 0 1-.5 .2 .55 .55 0 0 1-.5-.3l-.1-.3a2.03 2.03 0 0 0-1.9-1.4 1.26 1.26 0 0 0-.3 1.8M121.9 233l.5 1.1M121.9 233l-.6 .4M122.4 234.1l-1 .7M122.4 234.1l-.6 .4M123.7 232.8l-.6-.6a1.51 1.51 0 0 0-1.9-.9 1.79 1.79 0 0 0 .1 2.1M123.8 230.9l.6 1M123.9 228.4a2.03 2.03 0 0 0 .5 2.2M124.4 230.6l.6 1M124.4 230.6l-.6 .3M124.4 231.9l-.7 .9M125 231.6l-.7 .9-.6 .3"/>
<path d="M125 231.6l-.6 .3M125.2 225l.3 .5M125.3 224.6a2.29 2.29 0 0 0 .7 2.5M125.4 227.5l.8 .8M125.5 225.5l-.2 .5M125.5 225.5l-.3 .2M125.7 220.4l.8 .7M125.7 220.4h.1M125.7 221.3l.2 .2M125.7 229.6l-.5-.4a1.41 1.41 0 0 0-1.8-.6 1.91 1.91 0 0 0 .4 2.3M125.7 220.1a2.47 2.47 0 0 0 1.1 2.7M125.9 221.5v.2"/>
<path d="M126 227.1l.8 .9M126 227.1l-.6 .4M126.2 223.2l.8 .7M126.2 228.3l-.5 1.3M126.5 221.1l-.2 1.3M126.5 221.1l-.6 .4M126.8 222.8l.8 .8M126.8 228l-.5 1.2-.6 .4M126.8 222.8l-.6 .4M126.8 228l-.6 .3M126.8 225.4l-.5-.3a1.04 1.04 0 0 0-1.6-.1 2.49 2.49 0 0 0 .7 2.5M127 220.4l-.5-.1a.9 .9 0 0 0-1.1 0 .9 .9 0 0 0-.4 1l.3 .9 .9 1"/>
<path d="M127 223.9l-.2 1.5M127.6 223.6l-.2 1.4-.6 .4M127.6 223.6l-.6 .3M60.8 267.4h144v19.6h-144zM60.8 272.9h144M68.8 267.4v19.6M108.8 267.4v19.6M154.8 267.4v19.6M178.8 267.4v19.6"/>
</g>
<path d="M21.6 10h183.2v277h-183.2z" fill="none" stroke="#c0c0c0" stroke-width=".21"/>
<g fill="#000">
<path d="M93.2 61.3l3.4 .4-.3 .9zM81.1 59.9l3.3 .4-3.3 .6z"/>
<path d="M44.6 96.6h.9l-.5 3.3zM45 71.6l.5 3.3h-.9zM138.8 96.6h1l-.5 3.3zM139.3 88.6l.5 3.4h-1zM102.3 96.6h1l-.5 3.3zM102.8 86.6l.5 3.4h-1zM131.7 96.6h1l-.5 3.3zM132.2 84.7l.5 3.2h-1zM165.4 96.6h1l-.5 3.3zM165.9 82.7l.5 3.2h-1zM205.5 96.6h1l-.5 3.3zM206 80.6l.5 3.3h-1zM141 96.6h1l-.5 3.3zM141.5 78.6l.5 3.3h-1zM192.4 96.6h1l-.5 3.3zM192.9 75.6l.5 3.3h-1z"/>
<path d="M89.6 88.4l-1.1 3.2 2-2.7zM93.1 68.3l-.5 3.3 1.5-3zM80.5 75.1l.7 .7 1.9-2.8zM108.3 76.1l-2 2.6 2.7-1.9zM150.9 30l3.3 .5-3.3 .5zM171.9 30.5l3.3-.5v1zM150.9 36l3.3 .5-3.3 .5zM155.1 36.5l3.3-.5v1z"/>
<path d="M204.4 108.7h1l-.5 3.3zM204.9 87.8l.5 3.3h-1zM185.9 114.1l.5 3.3h-1zM185.4 82.4h1l-.5 3.4zM178.9 116.1l.5 3.3h-1zM178.4 80.4h1l-.5 3.3zM198.4 114.9h1l-.5 3.3zM198.9 81.6l.5 3.3h-1zM198.9 120.2l.5 3.3h-1zM198.4 76.3h1l-.5 3.3zM157.1 122.3l.5 3.3h-1zM156.6 74.3h1l-.5 3.3zM172.8 125.3l.5 3.3h-1zM172.3 71.2h1l-.5 3.3z"/>
<path d="M156.6 139.3l3.3-.5v1zM150.9 138.8l3.3 .5-3.3 .5zM159 145.3l3.3-.5v1zM150.9 144.8l3.3 .5-3.3 .5zM161.4 151.3l3.3-.5v1zM150.9 150.8l3.3 .5-3.3 .5zM160.5 156.8l3.3 .5-3.3 .5zM154.2 157.3l3.3-.5v1zM162.9 162.8l3.3 .5-3.3 .5zM154.2 163.3l3.3-.5v1zM165.3 174.8l3.3 .5-3.3 .5zM154.2 175.3l3.3-.5v1zM167.7 205l3.3 .5-3.3 .5zM154.2 205.5l3.3-.5v1z"/>
</g>
<g font-size="4.7">
<text x="29" y="21.5">1</text>
<text x="157.3" y="29.5">35,40</text>
<text x="137.5" y="35.5">1,80</text>
<text x="101.8" y="40.9" transform="rotate(-90 101.8 40.9)">26,53</text>
<text x="108.8" y="47.1">R3,93</text>
<text x="105.7" y="53.6">117,89</text>
<text x="197.8" y="53.1" transform="rotate(-90 197.8 53.1)">81,28</text>
<text x="82.3" y="58.8" transform="rotate(6 82.3 58.8)">12,86°</text>
<text x="205" y="54.8" transform="rotate(-90 205 54.8)">38,58</text>
<text x="111.9" y="60.1">37,00</text>
<text x="171.7" y="61.1" transform="rotate(-90 171.7 61.1)">101,64</text>
<text x="191.9" y="62.1" transform="rotate(-90 191.9 62.1)">48,65</text>
<text x="138.3" y="70.6" transform="rotate(-90 138.3 70.6)">22,54</text>
<text x="164.9" y="69.4" transform="rotate(-90 164.9 69.4)">34,56</text>
<text x="177.8" y="68.4" transform="rotate(-90 177.8 68.4)">64,92</text>
<text x="184.8" y="68.4" transform="rotate(-90 184.8 68.4)">56,69</text>
<text x="110.8" y="76.1">R60,95</text>
<text x="156" y="75.5" transform="rotate(-90 156 75.5)">89,43</text>
<text x="44.1" y="91.5" transform="rotate(-90 44.1 91.5)">56,71</text>
<text x="131.2" y="117.1" transform="rotate(-90 131.2 117.1)">30,54</text>
<text x="140.5" y="115.7" transform="rotate(-90 140.5 115.7)">42,61</text>
<text x="203.8" y="129.7" transform="rotate(-90 203.8 129.7)">48,42</text>
<text x="137.5" y="138.3">4,80</text>
<text x="197.8" y="143.1" transform="rotate(-90 197.8 143.1)">73,11</text>
<text x="137.5" y="144.3">9,60</text>
<text x="135" y="150.3">14,40</text>
<text x="135" y="156.3">19,20</text>
<text x="135" y="162.3">24,00</text>
<text x="174.6" y="174.3">28,80</text>
<text x="139.3" y="204.5">33,60</text>
</g>
<text font-size="4" x="34" y="19.1">3-C-02 CASSETTE UNICO (Cassette_unico.SLDPRT) - ESCALA 1:2</text>
<g font-size="3.3">
<text x="63" y="271.4">Nº</text>
<text x="84.5" y="271.4">PIEZA</text>
<text x="113.2" y="275.7">117.5 x 117.5 x 35.4 mm</text>
<text x="117.3" y="271.4">CARACTERÍSTICAS</text>
<text x="161.8" y="271.4">CANT.</text>
<text x="184" y="271.4">MATERIAL</text>
<text x="63.9" y="280.9">1</text>
<text x="70.6" y="280.9">3-C-02 Cassette unico</text>
<text x="123" y="279.2">Ref. 3-C-02</text>
<text x="165.9" y="280.9">1</text>
<text x="180.4" y="280.9">Acero aleado</text>
<text x="110.5" y="282.7">Masa 423,70 g - Volumen</text>
<text x="123.6" y="286.2">55.01 cm3</text>
</g>
</svg>
